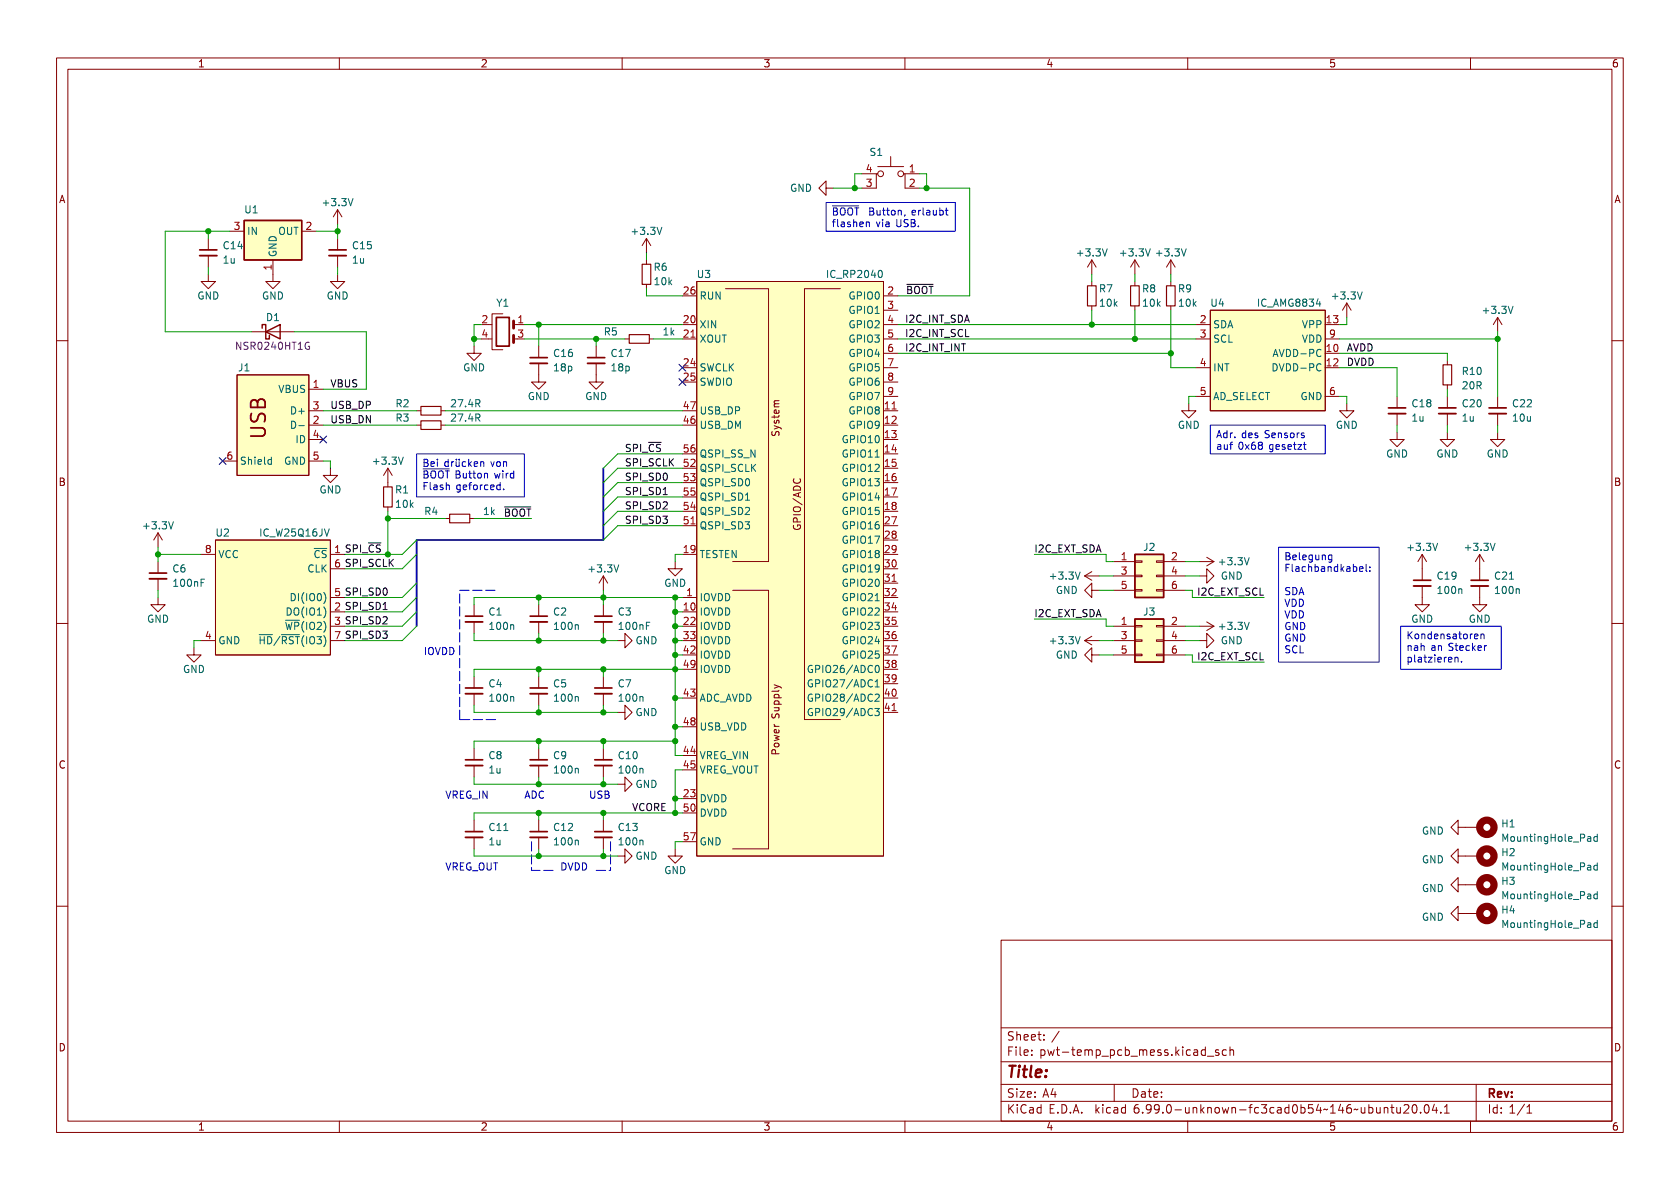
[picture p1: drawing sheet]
<svg xmlns="http://www.w3.org/2000/svg" width="297mm" height="210mm" viewBox="0 0 297 210" stroke-linecap="round" stroke-linejoin="round" font-family="sans-serif">
<g fill="none" stroke="#840000" stroke-width=".18">
<path d="M10 10.2h277v190.1h-277zM12 12.2h273v186.1h-273zM60 10.2v2M110 10.2v2M160 10.2v2M210 10.2v2M260 10.2v2M59.7 37.1l-.8 1.2M59.7 37.1v2.5M59.7 37.1l.8 1.2M146 33.3v-1.3l-1.2 1.3 1.2 1.2v-1.2h1.3M152.4 30.7h2.5"/>
<path d="M155.2 30.7h-.3v2.6h-2.5M155.2 29.5h4.6M157.5 27.7v1.8M159.8 30.7h.2v2.6h2.6M160 30.7h2.6M36.8 48.5v1.3h-1.2l1.2 1.2 1.3-1.2h-1.3M36.8 42.2v2M36.8 45.2v2M40.6 40.9h2.6M44.4 58.7h7.7M48.3 46v3.8h-1.3l1.3 1.2 1.2-1.2h-1.2M53.3 40.9h2.6"/>
<path d="M59.7 48.5v1.3h-1.3l1.3 1.2 1.3-1.2h-1.3M59.7 42.2v2M59.7 45.2v2M86.4 59.9h.6M86.4 57.4h.6M88.9 55.5h-1.9v6.3h1.9M90.9 59.9h.5M90.9 57.4h.5M110.5 59.9h.8M114.3 42.2v2.5M114.3 46v.7M114.3 50.3v.7"/>
<path d="M114.3 42.2l-.8 1.2M114.3 42.2l.8 1.2M114.8 59.9h.8M120.6 59.9h2.6M123.2 49.8h33v101.6h-33zM128.3 51h7.6v48.3h-6.4M148.6 51h-6.4v76.2h6.4M156.2 59.9h2.5M156.2 57.4h2.5M156.2 52.3h2.5M156.2 54.9h2.5M193 46l-.7 1.2"/>
<path d="M193 46v2.5M193 49.8v.7M193 54.1v.8M193 46l.8 1.2M200.7 46v2.5M200.7 49.8v.7M200.7 54.1v.8M200.7 46l-.8 1.2M200.7 46l.7 1.2M207 46v2.5M207 49.8v.7M207 54.1v.8"/>
<path d="M207 46l-.8 1.2M207 46l.8 1.2M211.5 59.9h2.5M211.5 57.4h2.5M214 54.9h20.3v17.7h-20.3zM234.3 59.9h2.6M238.1 53.6l-.7 1.3M238.1 53.6v2.5M238.1 53.6l.8 1.3M264.8 56.1l-.8 1.3M264.8 56.1v2.6M264.8 56.1l.8 1.3"/>
<path d="M10 60.2h2M41.9 66.3h12.7v17.8h-12.7zM54.6 75.2h2.5M54.6 72.6h2.5M54.6 68.8h2.5M54.6 77.7h2.5M73.7 75.2h.7M73.7 72.6h.7M78 75.2h.7M78 72.6h.7M83.8 61.2v1.3h-1.3l1.3 1.2 1.3-1.2h-1.3M95.2 64.3v3.3h-1.2l1.2 1.2 1.3-1.2h-1.3"/>
<path d="M95.2 61.2v2M105.4 64.3v3.3h-1.3l1.3 1.2 1.3-1.2h-1.3M105.4 61.2v2M136.5 76.3v.5l.1 .2h.3l.3-.6 .3-.1 .2 .2v.5M136.9 75.3l.8 .3M136.9 73.5v.4M136.9 71.9h.8M136.9 74.4v.3l.2 .1h.2l.1-.4h.3v.4M137.1 71.4l-.2 .2 .1 .3M137.1 71.4h.6M137.7 72.5v.4l-.1 .2-.7-.1v-.5h.3l.1 .6M137.7 73.5l-.1 .3h-1.1"/>
<path d="M137.7 75.6l-.8 .3M137.7 75.6l.5 .3M137.7 70.9h-.8v.3l.2 .2M156.2 72.6h2.5M156.2 65h2.5M156.2 70.1h2.5M156.2 62.5h2.5M156.2 67.6h2.5M210.2 71.4v1.2h-1.3l1.3 1.3 1.3-1.3h-1.3M211.5 65h2.5M211.5 70.1h2.5M234.3 70.1h2.6"/>
<path d="M238.1 71.4v1.2h1.3l-1.3 1.3-1.2-1.3h1.2M247 76.4v1.3h1.3l-1.3 1.3-1.3-1.3h1.3M247 70.1v2M247 73.1v2.1M255.9 76.4v1.3h1.3l-1.3 1.3-1.3-1.3h1.3M255.9 63.7v.8M255.9 68.1v.7M255.9 70.1v2M255.9 73.1v2.1M264.8 76.4v1.3h1.3l-1.3 1.3-1.3-1.3h1.3M264.8 70.1v2M264.8 73.1v2.1"/>
<path d="M285 60.2h2M27.9 94.2l-.7 1.3M27.9 94.2v2.6M27.9 99.3v2M27.9 94.2l.8 1.3M35.6 98h2.5M38.1 95.5h20.3v20.3h-20.3zM39.4 81.5h2.5M54.6 81.5h2.5M58.4 82.8v1.3h-1.3l1.3 1.2 1.3-1.2h-1.3M58.4 98h2.6M68.6 82.8v3.3"/>
<path d="M68.6 89.7v.7M68.6 82.8l-.8 1.3M68.6 82.8l.7 1.3M78.7 91.7h.8M83.1 91.7h.7M119.4 99.3v1.3h-1.3l1.3 1.2 1.2-1.2h-1.2M120.6 93h2.6M196.8 99.3h3.9M200.7 99.2h1.2v.2h-1.2zM204.5 99.2h1.2v.2h-1.2zM205.7 99.3h3.8M212.1 99.3h2.5"/>
<path d="M213.4 98.5l1.2 .8M214.6 99.3l-1.2 .8M251.5 98l-.8 1.3M251.5 98v4.6M251.5 98l.7 1.3M261.6 98v4.6M261.6 98l-.7 1.3M261.6 98l.8 1.3M10 110.2h2M27.9 105.7v1.2h-1.2l1.2 1.3 1.3-1.3h-1.3M27.9 102.4v2M34.3 114.5v1.3h-1.3l1.3 1.3 1.3-1.3h-1.3"/>
<path d="M35.6 113.3h2.5M58.4 105.7h2.6M58.4 113.3h2.6M58.4 110.7h2.6M58.4 108.2h2.6M58.4 100.6h2.6M83.8 106.9v2.1M83.8 110v2M83.8 119.6v2.1M95.2 106.9v2.1M95.2 110v2M95.2 119.6v2.1"/>
<path d="M106.7 101.8l-.8 1.3M106.7 101.8v2.6M106.7 106.9v2.1M106.7 110v2M106.7 119.6v2.1M106.7 101.8l.7 1.3M109.2 113.3h1.3v1.2l1.3-1.2-1.3-1.3v1.3M120.6 105.7h2.6M129.5 104.4h6.4v45.7h-6.4M156.2 103.1h2.5M191.8 113.3l1.2 .7M191.8 113.3h2.5"/>
<path d="M191.8 101.8l1.2 .8M191.8 101.8h2.5M193 104.4v1.3l-1.2-1.3 1.2-1.3v1.3h1.3M193 115.8v1.3l-1.2-1.3 1.2-1.3v1.3h1.3M193 112.5l-1.2 .8M193 101.1l-1.2 .7M196.8 113.3h3.9M196.8 101.8h3.9M196.8 110.7h3.9M196.8 115.8h3.9M196.8 104.4h3.9M200.7 115.7h1.2v.2h-1.2z"/>
<path d="M200.7 113.2h1.2v.2h-1.2zM200.7 110.6h1.2v.3h-1.2zM200.7 104.3h1.2v.2h-1.2zM200.7 101.7h1.2v.3h-1.2zM204.5 115.7h1.2v.2h-1.2zM204.5 113.2h1.2v.2h-1.2zM204.5 110.6h1.2v.3h-1.2zM204.5 104.3h1.2v.2h-1.2zM204.5 101.7h1.2v.3h-1.2zM205.7 113.3h3.8M205.7 101.8h3.8M205.7 110.7h3.8"/>
<path d="M205.7 115.8h3.8M205.7 104.4h3.8M212.1 101.8h1.3v1.3l1.2-1.3-1.2-1.2v1.2M212.1 113.3h1.3v1.2l1.2-1.2-1.2-1.3v1.3M212.1 110.7h2.5M213.4 110l1.2 .7M214.6 110.7l-1.2 .8M251.5 103.6v3.3h-1.3l1.3 1.3 1.2-1.3h-1.2M261.6 103.6v3.3h-1.3l1.3 1.3 1.3-1.3h-1.3M285 110.2h2M83.8 122.7v2M83.8 132.3v2.1"/>
<path d="M83.8 135.4v2M95.2 122.7v2M95.2 132.3v2.1M95.2 135.4v2M106.7 122.7v2M106.7 132.3v2.1M106.7 135.4v2M109.2 138.7h1.3v1.2l1.3-1.2-1.3-1.3v1.3M109.2 126h1.3v1.2l1.3-1.2-1.3-1.3v1.3M136.9 121.1l.8 .3M137.7 121.4l-.8 .3M137.7 121.4l.5 .3"/>
<path d="M156.2 126h2.5M83.8 145v2.1M83.8 148.1v2M95.2 145v2.1M95.2 148.1v2M106.7 145v2.1M106.7 148.1v2M109.2 151.4h1.3v1.2l1.3-1.2-1.3-1.3v1.3M119.4 150.1v1.3h-1.3l1.3 1.2 1.2-1.2h-1.2M257.8 156.5v-1.3l-1.3 1.3 1.3 1.2v-1.2h3.8M257.8 146.3v-1.3l-1.3 1.3 1.3 1.3v-1.3h3.8M257.8 151.4v-1.3l-1.3 1.3 1.3 1.2v-1.2h3.8"/>
<path d="M10 160.2h2M177 166.3h108v32h-108zM257.8 161.5v-1.2l-1.3 1.2 1.3 1.3v-1.3h3.8M285 160.2h2M60 198.3v2M110 198.3v2M160 198.3v2M177 194.8h108M177 191.8h108M177 187.8h108M177 181.8h108M185.8 193.5h1"/>
<path d="M186.5 193v1M187.3 182.4l-1.3 1.9M197 191.8v3M210 198.3v2M213.1 185.1v1.5M213.1 185.7l-.4-.1-.3 .3v.4l.1 .3h.6M213.5 186.8h1.1M215.5 185.7l-.4-.1-.2 .2 .1 .3 .5 .1v.4h-.6M216.8 185.7l-.4-.1-.3 .3v.4l.2 .3h.5M217.5 185.8l.2-.2 .3 .1 .1 .9M217.5 185.1v1.5M243.4 195.8l.1 1h.3l.2-.1"/>
<path d="M244 195.8v1M244.7 196l.3-.2 .3 .1 .1 .9M244.7 195.8v1M245.9 195.8h.6M246.1 195.3v1.3l.4 .2M247 195.8v1h.4l.2-.1M247.6 195.8v1M248.2 195.5l.6-.2 .2 .2 .1 .3-.9 1h.9M249.9 195.4l.1-.1a.81 .81 0 0 1 .6 .7 .81 .81 0 0 1-.3 .8h-.1a.81 .81 0 0 1-.6-.6 .81 .81 0 0 1 .3-.8zM251.2 196.7v.1M252 195.5l.2-.2a.81 .81 0 0 1 .6 .7 .81 .81 0 0 1-.3 .8h-.2a.81 .81 0 0 1-.3-1.3zM253.6 195.3l-.4 1h1"/>
<path d="M254 195.8v1M254.7 196.7v.1M255.4 196.8h.8M255.4 195.8l.4-.5v1.5M260 198.3v2M261 191.8v6.5M269.5 195.3l-1.2 1.9M270 196.8h.8M270 195.8l.4-.5v1.5"/>
<circle cx="155.7" cy="30.7" r=".51"/>
<circle cx="159.3" cy="30.7" r=".51"/>
</g>
<g fill="none" stroke="#840000" stroke-width="1.3">
<circle cx="262.9" cy="156.5" r="1.27"/>
<circle cx="262.9" cy="146.3" r="1.27"/>
<circle cx="262.9" cy="151.4" r="1.27"/>
<circle cx="262.9" cy="161.5" r="1.27"/>
</g>
<g fill="none" stroke="#006464" stroke-width=".18">
<path d="M51.9 74.5h-.3v1.3h.3M225.4 64.3h-.3v1.3h.3M225.5 61.8l-.4 1.3M47.6 81.3h.4M48 80.8v1.3M48 82l-.4 .1M49.8 112.2h3.1M51.8 105h-.3v1.2h.3M143.4 118.4h.3M143.5 117.7a.61 .61 0 0 0-.6 .6 .61 .61 0 0 0 .7 .6M143.4 120.9h.3M143.4 123.5h.3"/>
<path d="M143.4 126h.3M143.5 120.2a.61 .61 0 0 0-.6 .7 .61 .61 0 0 0 .7 .5M143.5 122.7a.61 .61 0 0 0-.6 .7 .61 .61 0 0 0 .7 .6M143.5 125.3a.61 .61 0 0 0-.6 .7 .61 .61 0 0 0 .7 .5M282.4 147.5v1.3M282.4 152.6v1.3M282.4 157.7v1.2M282.4 148l-.3-.1-.3 .3 .1 .5h.5M282.4 153.1l-.3-.1-.3 .3 .1 .5h.5M282.4 158.2l-.3-.1-.3 .2 .1 .6h.5M282.4 162.7v1.3M282.4 163.2h-.3l-.3 .2 .1 .6h.5"/>
</g>
<g fill="none" stroke="#840000" stroke-width=".33">
<path d="M35.3 45.2h3.1M58.2 45.2h3M93.7 64.3h3.1M103.9 64.3h3M245.5 73.1h3M254.4 73.1h3M263.3 73.1h3M26.4 102.4h3.1M82.3 110h3M93.7 110h3.1M105.2 110h3M249.9 103.6h3.1"/>
<path d="M260.1 103.6h3M82.3 135.4h3M82.3 122.7h3M93.7 135.4h3.1M93.7 122.7h3.1M105.2 135.4h3M105.2 122.7h3M82.3 148.1h3M93.7 148.1h3.1M105.2 148.1h3"/>
</g>
<g fill="none" stroke="#840000" stroke-width=".3">
<path d="M35.3 44.2h3.1M58.2 44.2h3M87.8 56.1h2.2v5.1h-2.2zM93.7 63.2h3.1M103.9 63.2h3M245.5 72.1h3M254.4 72.1h3M263.3 72.1h3M26.4 101.3h3.1M82.3 109h3M93.7 109h3.1M105.2 109h3"/>
<path d="M249.9 102.6h3.1M260.1 102.6h3M82.3 134.4h3M82.3 121.7h3M93.7 134.4h3.1M93.7 121.7h3.1M105.2 134.4h3M105.2 121.7h3M82.3 147.1h3M93.7 147.1h3.1M105.2 147.1h3"/>
</g>
<path d="M111.3 59.2h3.5v1.5h-3.5zM113.5 46.7h1.6v3.6h-1.6zM192.3 50.5h1.5v3.6h-1.5zM199.9 50.5h1.5v3.6h-1.5zM206.2 50.5h1.6v3.6h-1.6zM74.4 74.4h3.6v1.5h-3.6zM74.4 71.9h3.6v1.5h-3.6zM255.1 64.5h1.6v3.6h-1.6zM67.8 86.1h1.5v3.6h-1.5zM79.5 90.9h3.6v1.6h-3.6z" fill="none" stroke="#840000" stroke-width=".2"/>
<g fill="#ffffc2" stroke="#ffffc2" stroke-width=".18">
<path d="M214 54.9h20.3v17.7h-20.3z"/>
<path d="M123.2 49.8h33v101.6h-33z"/>
<path d="M43.2 39h10.1v7h-10.1z"/>
<path d="M200.7 109.5h5v7.6h-5z"/>
<path d="M41.9 66.3h12.7v17.8h-12.7z"/>
<path d="M200.7 98h5v7.7h-5z"/>
<path d="M38.1 95.5h20.3v20.3h-20.3z"/>
</g>
<path d="M43.2 39h10.1v7h-10.1zM46.4 58v-.6h.6v2.5h.6v-.6M47 58.7l2.5-1.3v2.5zM200.7 98h5v7.7h-5zM200.7 109.5h5v7.6h-5z" fill="none" stroke="#840000" stroke-width=".25"/>
<path d="M90.8 56.8v1.2M90.8 59.3v1.3" fill="none" stroke="#840000" stroke-width=".51"/>
<path d="M160.3 50.3h4.7M89.2 89.7h4.7" fill="none" stroke="#0f0f0f" stroke-width=".18"/>
<g fill="none" stroke="#0000c2" stroke-width=".18">
<path d="M146 35.8h22.9v5.1h-22.9zM147.2 36.4h4.6M161.1 38.8v1.3l.7-.1v-.3l-.3-.3M161.1 39.4h.4M161.7 38.9l.1 .3-.3 .2M162.4 40v.1M167.1 37.2h.5M167.3 37.9l.3 .1M214 75.2h20.3v5.1h-20.3zM228.7 78.6h.5M228.9 78.2v1.1l.3 .2M229.4 76.6v.8"/>
<path d="M229.5 78.6h.6l-.6 .9h.6M229.7 76.6l-.3 .2M230.4 78.6h.5M230.6 76.6h-.3l-.2 .1v.2l.5 .1v.3h-.5M230.6 78.2v1.1l.3 .2M73.7 80.3h19v7.6h-19zM74.8 82.9h4.6M75 81.2h.4l.2 .3-.2 .3 .2 .1 .1 .3-.2 .3h-.5zM75 81.8h.4M76.2 82.1l.6-.2-.1-.2-.3-.1-.2 .2v.6h.5M77.3 81.2v.1M77.3 81.6v.9"/>
<path d="M79.2 81.7l-.3-.1-.3 .3 .2 .5h.4M79.2 81.2v1.3M79.9 81.6v.9M80.2 81.6l-.3 .3M80.6 81.6l.1 .8 .3 .1 .2-.1M80.7 81.2v.1M81.2 81.2v.1M81.2 81.6v.9M82.3 81.7l-.3-.1-.3 .3 .1 .5h.5M82.9 81.2v1.3M83 82l.4 .5M83.4 81.6l-.5 .5"/>
<path d="M83.8 82.1l.6-.2v-.2l-.4-.1-.2 .2 .1 .6h.5M85 81.8l.2-.2 .3 .1v.8M85 81.6v.9M86.8 81.6l.3 .9 .3-.9M87.3 85.8l.1 .3-.7 .1M87.9 81.8l.2-.2 .3 .2 .1 .4-.1 .2-.3 .1-.2-.1zM88.4 85.8h-.3l-.3 .2 .2 .5h.4M88.4 85.3v1.3M89 81.8l.2-.2 .3 .1 .1 .8M89 81.6v.9M89 86.5v.1M226.1 96.8h17.7v20.3h-17.7z"/>
<path d="M235 98.9h.5M235 98.2h.5M235.5 98.1l-.1 1.2M241.5 99.8v1.1l.2 .2M240.4 101h.5M240.4 100.3l.4-.1 .2 .3-.6 .1M242.2 100.9v.2M242.2 100.3v.1M247.6 110.7h17.8v7.7h-17.8zM257.3 116.4l.1-.2 .3 .1 .1 .8M258.4 117v.1M261.1 112.1l.2 .3-.6 .1"/>
<path d="M261.2 112.9l-.1 .1M261.3 114.6l.6-.1v-.3h-.4l-.2 .2 .1 .6h.5M261.8 112.1v.9M261.8 112.2l.2-.1 .3 .1 .1 .8M262.5 114.2v.8M262.8 114.2l-.3 .2"/>
</g>
<path d="M81.3 104.4h6.3M81.3 127.2v-22.8M87.6 127.2h-6.3M94 148.8v5.1M97.8 153.9h-3.8M105.4 153.9h2.5M107.9 148.8v5.1" fill="none" stroke="#0000c2" stroke-width=".18" stroke-dasharray="1.7 .6"/>
<path d="M106.7 82.8v12.7h-33v15.2" fill="none" stroke="#000084" stroke-width=".3"/>
<g fill="none" stroke="#009600" stroke-width=".18">
<path d="M59.7 39.6v2.6M147.3 33.3h5.1M152.4 30.7h-1.3v2.6M162.6 33.3h8.8v19h-12.7M162.6 30.7h1.2v2.6M36.8 40.9v1.3M36.8 47.2v1.3M40.6 40.9h-11.4v17.8h15.2M52.1 58.7h12.7v10.1h-7.7M55.9 40.9h3.8M59.7 47.2v1.3M83.8 59.9h1.3"/>
<path d="M85.1 57.4h-1.3v3.8M92.7 59.9h17.8M92.7 57.4h27.9M95.2 57.4v3.8M105.4 59.9v1.3M114.3 51v1.3h6.3M114.3 44.7v1.3M115.6 59.9h5M158.7 59.9h52.8M158.7 57.4h52.8M193 48.5v1.3M193 54.9v2.5"/>
<path d="M200.7 48.5v1.3M200.7 54.9v5M207 54.9v10.1h4.5M207 48.5v1.3M236.9 59.9h27.9M238.1 56.1v1.3h-1.2M264.8 58.7v11.4M57.1 72.6h16.6M57.1 75.2h16.6M78.7 72.6h41.9M78.7 75.2h41.9M158.7 62.5h48.3"/>
<path d="M211.5 70.1h-1.3v1.3M236.9 62.5h19v1.2M236.9 65h10.1v5.1M236.9 70.1h1.2v1.3M247 75.2v1.2M255.9 68.8v1.3M255.9 75.2v1.2M264.8 75.2v1.2M27.9 98h7.7M27.9 96.8v2.5M57.1 81.5h1.3v1.3M68.6 91.7h10.1"/>
<path d="M68.6 90.4v7.6M73.7 95.5l-2.6 2.5h-10.1M73.7 98l-2.6 2.6h-10.1M83.8 91.7h10.2M120.6 98h-1.2v1.3M120.6 82.8h-11.4l-2.5 2.5M120.6 85.3h-11.4l-2.5 2.6M120.6 87.9h-11.4l-2.5 2.5M120.6 90.4h-11.4l-2.5 2.6M120.6 93h-11.4l-2.5 2.5M120.6 80.3h-11.4l-2.5 2.5M182.9 98h12.7v1.3h1.2"/>
<path d="M209.5 99.3h2.6M27.9 104.4v1.3M35.6 113.3h-1.3v1.2M73.7 110.7l-2.6 2.6h-10.1M73.7 108.2l-2.6 2.5h-10.1M73.7 103.1l-2.6 2.6h-10.1M73.7 105.7l-2.6 2.5h-10.1M83.8 112v1.3h25.4M95.2 105.7v1.2M95.2 112v1.3M95.2 118.4v1.2M106.7 104.4v2.5"/>
<path d="M106.7 112v1.3M106.7 118.4v1.2M119.4 105.7v27.9h1.2M119.4 113.3h1.2M119.4 110.7h1.2M119.4 115.8h1.2M119.4 108.2h1.2M120.6 105.7h-36.8v1.2M120.6 118.4h-36.8v1.2M182.9 109.5h12.7v1.2h1.2M194.3 113.3h2.5M194.3 115.8h2.5"/>
<path d="M194.3 101.8h2.5M194.3 104.4h2.5M209.5 113.3h2.6M209.5 110.7h2.6M209.5 104.4h1.3v1.3h12.7M209.5 115.8h1.3v1.3h12.7M209.5 101.8h2.6M83.8 137.4v1.3h25.4M83.8 124.7v1.3h25.4M95.2 124.7v1.3M95.2 131.1v1.2M95.2 137.4v1.3"/>
<path d="M106.7 124.7v1.3M106.7 131.1v1.2M106.7 137.4v1.3M119.4 131.1h-35.6v1.2M119.4 128.5h1.2M119.4 123.4h1.2M120.6 136.1h-1.2v7.7M83.8 150.1v1.3h25.4M95.2 143.8v1.2M95.2 150.1v1.3M106.7 143.8v1.2M106.7 150.1v1.3"/>
<path d="M119.4 141.2h1.2M120.6 148.8h-1.2v1.3M120.6 143.8h-36.8v1.2"/>
</g>
<path d="M56.5 77.1l1.3 1.2M57.8 77.1l-1.3 1.2M120 64.4l1.3 1.2M120 66.9l1.3 1.3M121.3 64.4l-1.3 1.2M121.3 66.9l-1.3 1.3M38.8 80.9l1.2 1.2M40 80.9l-1.2 1.2" fill="none" stroke="#000084" stroke-width=".18"/>
<g fill="#009600" stroke="#009600" stroke-width=".18">
<circle cx="95.2" cy="151.4" r=".46"/>
<circle cx="95.2" cy="143.8" r=".46"/>
<circle cx="95.2" cy="138.7" r=".46"/>
<circle cx="27.9" cy="98" r=".46"/>
<circle cx="106.7" cy="113.3" r=".46"/>
<circle cx="106.7" cy="105.7" r=".46"/>
<circle cx="95.2" cy="105.7" r=".46"/>
<circle cx="95.2" cy="113.3" r=".46"/>
<circle cx="68.6" cy="91.7" r=".46"/>
<circle cx="95.2" cy="57.4" r=".46"/>
<circle cx="105.4" cy="59.9" r=".46"/>
<circle cx="83.8" cy="59.9" r=".46"/>
<circle cx="59.7" cy="40.9" r=".46"/>
<circle cx="36.8" cy="40.9" r=".46"/>
<circle cx="106.7" cy="126" r=".46"/>
<circle cx="95.2" cy="126" r=".46"/>
<circle cx="95.2" cy="118.4" r=".46"/>
<circle cx="106.7" cy="118.4" r=".46"/>
<circle cx="119.4" cy="143.8" r=".46"/>
<circle cx="119.4" cy="128.5" r=".46"/>
<circle cx="119.4" cy="131.1" r=".46"/>
<circle cx="119.4" cy="141.2" r=".46"/>
<circle cx="119.4" cy="113.3" r=".46"/>
<circle cx="119.4" cy="123.4" r=".46"/>
<circle cx="119.4" cy="118.4" r=".46"/>
<circle cx="119.4" cy="110.7" r=".46"/>
<circle cx="119.4" cy="115.8" r=".46"/>
<circle cx="119.4" cy="108.2" r=".46"/>
<circle cx="119.4" cy="105.7" r=".46"/>
<circle cx="207" cy="62.5" r=".46"/>
<circle cx="200.7" cy="59.9" r=".46"/>
<circle cx="193" cy="57.4" r=".46"/>
<circle cx="106.7" cy="131.1" r=".46"/>
<circle cx="95.2" cy="131.1" r=".46"/>
<circle cx="106.7" cy="138.7" r=".46"/>
<circle cx="106.7" cy="151.4" r=".46"/>
<circle cx="106.7" cy="143.8" r=".46"/>
<circle cx="163.8" cy="33.3" r=".46"/>
<circle cx="151.1" cy="33.3" r=".46"/>
<circle cx="264.8" cy="59.9" r=".46"/>
</g>
<text font-size="3.5" fill="#840000" x="47" y="77.6" transform="rotate(-90 47 77.6)">USB</text>
<text font-size="2.8" fill="#840000" x="178" y="190.6">Title:</text>
<g font-size="2.1" fill="#840000">
<text x="178" y="184">Sheet: /</text>
<text x="178" y="186.7">File: pwt-temp_pcb_mess.kicad_sch</text>
<text x="178" y="196.9">KiCad E.D.A. kicad 6.99.0-unknown-fc3cad0b54~146~ubuntu20.04.1</text>
<text x="178" y="194.1">Size: A4</text>
<text x="200" y="194.1">Date:</text>
<text x="263" y="194.1">Rev:</text>
<text x="263" y="196.9">Id: 1/1</text>
</g>
<g font-size="1.8" fill="#840000">
<text x="35" y="11.9">1</text>
<text x="85" y="11.9">2</text>
<text x="135" y="11.9">3</text>
<text x="185" y="11.9">4</text>
<text x="235" y="11.9">5</text>
<text x="285" y="11.9">6</text>
<text x="10.3" y="35.9">A</text>
<text x="285.3" y="35.9">A</text>
<text x="10.3" y="85.9">B</text>
<text x="285.3" y="85.9">B</text>
<text x="141.6" y="93.5" transform="rotate(-90 141.6 93.5)">GPIO/ADC</text>
<text x="10.3" y="135.9">C</text>
<text x="137.8" y="133.1" transform="rotate(-90 137.8 133.1)">Power Supply</text>
<text x="285.3" y="135.9">C</text>
<text x="10.3" y="185.9">D</text>
<text x="285.3" y="185.9">D</text>
<text x="35" y="199.9">1</text>
<text x="85" y="199.9">2</text>
<text x="135" y="199.9">3</text>
<text x="185" y="199.9">4</text>
<text x="235" y="199.9">5</text>
<text x="285" y="199.9">6</text>
</g>
<g font-size="1.8" fill="#006464">
<text x="153.9" y="27.6">S1</text>
<text x="139.7" y="33.9">GND</text>
<text x="43.3" y="37.7">U1</text>
<text x="43.7" y="41.5">IN</text>
<text x="49.1" y="41.5">OUT</text>
<text x="57.4" y="36.4">+3.3V</text>
<text x="112" y="41.5">+3.3V</text>
<text x="39.5" y="46.6">1u</text>
<text x="39.6" y="44.1">C14</text>
<text x="48.9" y="45.5" transform="rotate(-90 48.9 45.5)">GND</text>
<text x="62.4" y="46.6">1u</text>
<text x="62.4" y="44.1">C15</text>
<text x="115.7" y="47.9">R6</text>
<text x="190.7" y="45.3">+3.3V</text>
<text x="198.3" y="45.3">+3.3V</text>
<text x="204.7" y="45.3">+3.3V</text>
<text x="34.9" y="53">GND</text>
<text x="46.3" y="53">GND</text>
<text x="57.7" y="53">GND</text>
<text x="115.8" y="50.4">10k</text>
<text x="123.3" y="49.1">U3</text>
<text x="123.7" y="53">RUN</text>
<text x="146.6" y="49.1">IC_RP2040</text>
<text x="150.3" y="53">GPIO0</text>
<text x="194.4" y="51.7">R7</text>
<text x="202" y="51.7">R8</text>
<text x="208.4" y="51.7">R9</text>
<text x="235.8" y="53">+3.3V</text>
<text x="47.1" y="56.8">D1</text>
<text x="87.8" y="54.2">Y1</text>
<text x="106.9" y="59.3">R5</text>
<text x="117.3" y="59.3">1k</text>
<text x="123.7" y="58">XIN</text>
<text x="150.3" y="55.5">GPIO1</text>
<text x="150.3" y="58">GPIO2</text>
<text x="194.6" y="54.2">10k</text>
<text x="202.2" y="54.2">10k</text>
<text x="208.5" y="54.2">10k</text>
<text x="214.1" y="54.2">U4</text>
<text x="214.5" y="58">SDA</text>
<text x="222.6" y="54.2">IC_AMG8834</text>
<text x="230.3" y="58">VPP</text>
<text x="262.5" y="55.5">+3.3V</text>
<text x="42.2" y="65.7">J1</text>
<text x="81.9" y="65.7">GND</text>
<text x="98" y="63.1">C16</text>
<text x="98" y="65.7">18p</text>
<text x="108.2" y="63.1">C17</text>
<text x="108.2" y="65.7">18p</text>
<text x="123.7" y="60.6">XOUT</text>
<text x="123.7" y="65.7">SWCLK</text>
<text x="150.3" y="60.6">GPIO3</text>
<text x="150.3" y="63.1">GPIO4</text>
<text x="150.3" y="65.7">GPIO5</text>
<text x="214.5" y="60.6">SCL</text>
<text x="214.5" y="65.7">INT</text>
<text x="225.8" y="63.1">AVDD-PC</text>
<text x="225.8" y="65.7">DVDD-PC</text>
<text x="230.1" y="60.6">VDD</text>
<text x="49.2" y="69.5">VBUS</text>
<text x="93.3" y="70.7">GND</text>
<text x="103.4" y="70.7">GND</text>
<text x="123.7" y="68.2">SWDIO</text>
<text x="150.3" y="68.2">GPIO6</text>
<text x="150.3" y="70.7">GPIO7</text>
<text x="214.5" y="70.7">AD_SELECT</text>
<text x="229.9" y="70.7">GND</text>
<text x="258.7" y="66.3">R10</text>
<text x="258.7" y="68.8">20R</text>
<text x="51.8" y="73.3">D+</text>
<text x="52.2" y="75.8">D-</text>
<text x="70" y="74.5">R3</text>
<text x="70" y="72">R2</text>
<text x="80" y="74.5">27.4R</text>
<text x="80" y="72">27.4R</text>
<text x="123.7" y="75.8">USB_DM</text>
<text x="123.7" y="73.3">USB_DP</text>
<text x="150.3" y="73.3">GPIO8</text>
<text x="150.3" y="75.8">GPIO9</text>
<text x="208.2" y="75.8">GND</text>
<text x="236.2" y="75.8">GND</text>
<text x="249.7" y="74.5">1u</text>
<text x="249.8" y="72">C18</text>
<text x="258.6" y="74.5">1u</text>
<text x="258.7" y="72">C20</text>
<text x="267.5" y="72">C22</text>
<text x="267.6" y="74.5">10u</text>
<text x="42.4" y="82.2">Shield</text>
<text x="50.2" y="82.2">GND</text>
<text x="52.3" y="78.4">ID</text>
<text x="66.2" y="82.2">+3.3V</text>
<text x="123.7" y="83.4">QSPI_SCLK</text>
<text x="123.7" y="80.9">QSPI_SS_N</text>
<text x="149.3" y="78.4">GPIO10</text>
<text x="149.3" y="80.9">GPIO11</text>
<text x="149.3" y="83.4">GPIO12</text>
<text x="245" y="80.9">GND</text>
<text x="253.9" y="80.9">GND</text>
<text x="262.8" y="80.9">GND</text>
<text x="56.5" y="87.2">GND</text>
<text x="70" y="87.2">R1</text>
<text x="70.1" y="89.8">10k</text>
<text x="123.7" y="86">QSPI_SD0</text>
<text x="123.7" y="88.5">QSPI_SD1</text>
<text x="149.3" y="86">GPIO13</text>
<text x="149.3" y="88.5">GPIO14</text>
<text x="25.6" y="93.6">+3.3V</text>
<text x="38.2" y="94.9">U2</text>
<text x="46.1" y="94.9">IC_W25Q16JV</text>
<text x="75.1" y="91.1">R4</text>
<text x="123.7" y="93.6">QSPI_SD3</text>
<text x="123.7" y="91.1">QSPI_SD2</text>
<text x="149.3" y="91.1">GPIO15</text>
<text x="149.3" y="93.6">GPIO16</text>
<text x="30.6" y="101.2">C6</text>
<text x="38.6" y="98.7">VCC</text>
<text x="54.1" y="98.7">~{CS}</text>
<text x="54.3" y="101.2">CLK</text>
<text x="104.3" y="101.2">+3.3V</text>
<text x="123.7" y="98.7">TESTEN</text>
<text x="149.3" y="96.1">GPIO17</text>
<text x="149.3" y="98.7">GPIO18</text>
<text x="149.3" y="101.2">GPIO19</text>
<text x="202.2" y="97.4">J2</text>
<text x="215.8" y="99.9">+3.3V</text>
<text x="249.1" y="97.4">+3.3V</text>
<text x="259.3" y="97.4">+3.3V</text>
<text x="30.8" y="103.8">100nF</text>
<text x="52.1" y="106.3">DI(IO0)</text>
<text x="117.4" y="103.8">GND</text>
<text x="123.7" y="106.3">IOVDD</text>
<text x="149.3" y="103.8">GPIO20</text>
<text x="149.3" y="106.3">GPIO21</text>
<text x="185.9" y="102.5">+3.3V</text>
<text x="186.7" y="105">GND</text>
<text x="215.8" y="102.5">GND</text>
<text x="254.2" y="102.5">C19</text>
<text x="254.4" y="105">100n</text>
<text x="264.4" y="102.5">C21</text>
<text x="264.5" y="105">100n</text>
<text x="26" y="110.1">GND</text>
<text x="38.6" y="113.9">GND</text>
<text x="44.5" y="113.9">~{HD}/~{RST}(IO3)</text>
<text x="49.7" y="111.4">~{WP}(IO2)</text>
<text x="51.2" y="108.8">DO(IO1)</text>
<text x="86.5" y="108.8">C1</text>
<text x="86.7" y="111.4">100n</text>
<text x="97.9" y="108.8">C2</text>
<text x="98.2" y="111.4">100n</text>
<text x="109.3" y="108.8">C3</text>
<text x="109.6" y="111.4">100nF</text>
<text x="112.3" y="113.9">GND</text>
<text x="123.7" y="108.8">IOVDD</text>
<text x="123.7" y="111.4">IOVDD</text>
<text x="123.7" y="113.9">IOVDD</text>
<text x="149.3" y="108.8">GPIO22</text>
<text x="149.3" y="111.4">GPIO23</text>
<text x="149.3" y="113.9">GPIO24</text>
<text x="185.9" y="113.9">+3.3V</text>
<text x="202.2" y="108.8">J3</text>
<text x="215.8" y="111.4">+3.3V</text>
<text x="215.8" y="113.9">GND</text>
<text x="249.5" y="110.1">GND</text>
<text x="259.7" y="110.1">GND</text>
<text x="32.3" y="119">GND</text>
<text x="123.7" y="116.5">IOVDD</text>
<text x="123.7" y="119">IOVDD</text>
<text x="144" y="119">GPIO26/ADC0</text>
<text x="149.3" y="116.5">GPIO25</text>
<text x="186.7" y="116.5">GND</text>
<text x="86.5" y="121.5">C4</text>
<text x="86.7" y="124.1">100n</text>
<text x="97.9" y="121.5">C5</text>
<text x="98.2" y="124.1">100n</text>
<text x="109.3" y="121.5">C7</text>
<text x="109.6" y="124.1">100n</text>
<text x="123.7" y="124.1">ADC_AVDD</text>
<text x="144" y="121.5">GPIO27/ADC1</text>
<text x="144" y="124.1">GPIO28/ADC2</text>
<text x="112.3" y="126.6">GND</text>
<text x="123.7" y="129.2">USB_VDD</text>
<text x="144" y="126.6">GPIO29/ADC3</text>
<text x="86.5" y="134.2">C8</text>
<text x="86.5" y="136.8">1u</text>
<text x="97.9" y="134.2">C9</text>
<text x="98.2" y="136.8">100n</text>
<text x="109.4" y="134.2">C10</text>
<text x="109.6" y="136.8">100n</text>
<text x="123.7" y="134.2">VREG_VIN</text>
<text x="123.7" y="136.8">VREG_VOUT</text>
<text x="112.3" y="139.3">GND</text>
<text x="123.7" y="141.9">DVDD</text>
<text x="86.5" y="149.5">1u</text>
<text x="86.6" y="146.9">C11</text>
<text x="98" y="146.9">C12</text>
<text x="98.2" y="149.5">100n</text>
<text x="109.4" y="146.9">C13</text>
<text x="109.6" y="149.5">100n</text>
<text x="123.7" y="144.4">DVDD</text>
<text x="123.7" y="149.5">GND</text>
<text x="251.4" y="147.6">GND</text>
<text x="265.6" y="146.3">H1</text>
<text x="266.1" y="148.8">MountingHole_Pad</text>
<text x="112.3" y="152">GND</text>
<text x="117.4" y="154.6">GND</text>
<text x="251.4" y="152.6">GND</text>
<text x="265.6" y="151.4">H2</text>
<text x="266.1" y="153.9">MountingHole_Pad</text>
<text x="251.4" y="157.7">GND</text>
<text x="265.6" y="156.5">H3</text>
<text x="265.6" y="161.5">H4</text>
<text x="266.1" y="159">MountingHole_Pad</text>
<text x="251.4" y="162.8">GND</text>
<text x="266.1" y="164.1">MountingHole_Pad</text>
</g>
<g font-size="1.8" fill="#a90000">
<text x="153.2" y="33">3</text>
<text x="153.2" y="30.5">4</text>
<text x="160.8" y="30.5">1</text>
<text x="160.8" y="33">2</text>
<text x="41.4" y="40.6">3</text>
<text x="54.1" y="40.6">2</text>
<text x="48" y="47.7" transform="rotate(-90 48 47.7)">1</text>
<text x="120.9" y="52.1">26</text>
<text x="85.2" y="57.1">2</text>
<text x="85.2" y="59.7">4</text>
<text x="91.6" y="57.1">1</text>
<text x="91.6" y="59.7">3</text>
<text x="120.9" y="57.1">20</text>
<text x="120.9" y="59.7">21</text>
<text x="157" y="54.6">3</text>
<text x="157" y="57.1">4</text>
<text x="157" y="59.7">5</text>
<text x="212.2" y="57.1">2</text>
<text x="212.2" y="59.7">3</text>
<text x="234.6" y="57.1">13</text>
<text x="235.1" y="59.7">9</text>
<text x="120.9" y="64.8">24</text>
<text x="157" y="62.2">6</text>
<text x="157" y="64.8">7</text>
<text x="212.2" y="64.8">4</text>
<text x="234.6" y="62.2">10</text>
<text x="234.6" y="64.8">12</text>
<text x="55.4" y="68.6">1</text>
<text x="120.9" y="67.3">25</text>
<text x="157" y="67.3">8</text>
<text x="157" y="69.8">9</text>
<text x="212.2" y="69.8">5</text>
<text x="235.1" y="69.8">6</text>
<text x="55.4" y="74.9">2</text>
<text x="55.4" y="72.4">3</text>
<text x="55.4" y="77.5">4</text>
<text x="120.9" y="74.9">46</text>
<text x="120.9" y="72.4">47</text>
<text x="156.5" y="72.4">11</text>
<text x="156.5" y="74.9">12</text>
<text x="156.5" y="77.5">13</text>
<text x="40.1" y="81.3">6</text>
<text x="55.4" y="81.3">5</text>
<text x="120.9" y="82.5">52</text>
<text x="120.9" y="80">56</text>
<text x="156.5" y="80">14</text>
<text x="156.5" y="82.5">15</text>
<text x="120.9" y="85.1">53</text>
<text x="120.9" y="87.6">55</text>
<text x="156.5" y="85.1">16</text>
<text x="156.5" y="87.6">17</text>
<text x="120.9" y="92.7">51</text>
<text x="120.9" y="90.2">54</text>
<text x="156.5" y="90.2">18</text>
<text x="156.5" y="92.7">27</text>
<text x="156.5" y="95.2">28</text>
<text x="36.3" y="97.8">8</text>
<text x="120.9" y="97.8">19</text>
<text x="156.5" y="97.8">29</text>
<text x="156.5" y="100.3">30</text>
<text x="198.3" y="99.1">1</text>
<text x="198.3" y="101.6">3</text>
<text x="207.2" y="99.1">2</text>
<text x="207.2" y="101.6">4</text>
<text x="120.9" y="107.9">10</text>
<text x="121.4" y="105.4">1</text>
<text x="156.5" y="102.9">31</text>
<text x="156.5" y="105.4">32</text>
<text x="156.5" y="107.9">34</text>
<text x="198.3" y="104.1">5</text>
<text x="207.2" y="104.1">6</text>
<text x="36.3" y="113">4</text>
<text x="120.9" y="110.5">22</text>
<text x="120.9" y="113">33</text>
<text x="156.5" y="110.5">35</text>
<text x="156.5" y="113">36</text>
<text x="198.3" y="110.5">1</text>
<text x="198.3" y="113">3</text>
<text x="207.2" y="110.5">2</text>
<text x="207.2" y="113">4</text>
<text x="120.9" y="115.6">42</text>
<text x="120.9" y="118.1">49</text>
<text x="156.5" y="115.6">37</text>
<text x="156.5" y="118.1">38</text>
<text x="198.3" y="115.6">5</text>
<text x="207.2" y="115.6">6</text>
<text x="120.9" y="123.2">43</text>
<text x="156.5" y="120.6">39</text>
<text x="156.5" y="123.2">40</text>
<text x="156.5" y="125.7">41</text>
<text x="120.9" y="128.3">48</text>
<text x="120.9" y="133.3">44</text>
<text x="120.9" y="135.9">45</text>
<text x="120.9" y="141">23</text>
<text x="120.9" y="143.5">50</text>
<text x="120.9" y="148.6">57</text>
</g>
<g font-size="1.8" fill="#0000c2">
<text x="147.1" y="38.1">~{BOOT} Button, erlaubt</text>
<text x="147.1" y="40.2">flashen via USB.</text>
<text x="215" y="77.5">Adr. des Sensors</text>
<text x="215" y="79.5">auf 0x68 gesetzt</text>
<text x="74.7" y="84.6">~{BOOT} Button wird</text>
<text x="74.7" y="86.7">Flash geforced.</text>
<text x="227.1" y="99.1">Belegung</text>
<text x="227.1" y="101.1">Flachbandkabel:</text>
<text x="227.1" y="105.2">SDA</text>
<text x="227.1" y="107.3">VDD</text>
<text x="227.1" y="109.3">VDD</text>
<text x="227.1" y="111.4">GND</text>
<text x="227.1" y="113.5">GND</text>
<text x="248.7" y="113">Kondensatoren</text>
<text x="74.9" y="115.8">IOVDD</text>
<text x="227.1" y="115.5">SCL</text>
<text x="248.7" y="115.1">nah an Stecker</text>
<text x="248.7" y="117.1">platzieren.</text>
<text x="78.7" y="141.2">VREG_IN</text>
<text x="92.7" y="141.2">ADC</text>
<text x="104.1" y="141.2">USB</text>
<text x="78.7" y="153.9">VREG_OUT</text>
<text x="99.1" y="153.9">DVDD</text>
</g>
<g font-size="1.8" fill="#0f0f0f">
<text x="157" y="52.1">2 ~{BOOT}</text>
<text x="160" y="59.6">I2C_INT_SCL</text>
<text x="160" y="57">I2C_INT_SDA</text>
<text x="160" y="62.1">I2C_INT_INT</text>
<text x="238.1" y="64.7">DVDD</text>
<text x="238.1" y="62.1">AVDD</text>
<text x="58.4" y="68.5">VBUS</text>
<text x="58.4" y="74.8">USB_DN</text>
<text x="58.4" y="72.3">USB_DP</text>
<text x="110.5" y="79.9">SPI_~{CS}</text>
<text x="110.5" y="82.4">SPI_SCLK</text>
<text x="110.5" y="85">SPI_SD0</text>
<text x="110.5" y="87.5">SPI_SD1</text>
<text x="85.5" y="91.1">1k~{BOOT}</text>
<text x="110.5" y="90.1">SPI_SD2</text>
<text x="110.5" y="92.6">SPI_SD3</text>
<text x="59.2" y="100.3">6 SPI_SCLK</text>
<text x="182.9" y="97.7">I2C_EXT_SDA</text>
<text x="59.2" y="107.9">2 SPI_SD1</text>
<text x="59.2" y="105.4">5 SPI_SD0</text>
<text x="211.8" y="105.3">I2C_EXT_SCL</text>
<text x="59.2" y="110.5">3 SPI_SD2</text>
<text x="59.2" y="113">7 SPI_SD3</text>
<text x="182.9" y="109.1">I2C_EXT_SDA</text>
<text x="211.8" y="116.7">I2C_EXT_SCL</text>
<text x="111.8" y="143.4">VCORE</text>
</g>
<text font-size="1.8" fill="#840084" x="42.1" y="61.8">NSR0240HT1G</text>
<text font-size="1.8" fill="#009600" x="59.2" y="97.8">1 SPI_~{CS}</text>
</svg>
